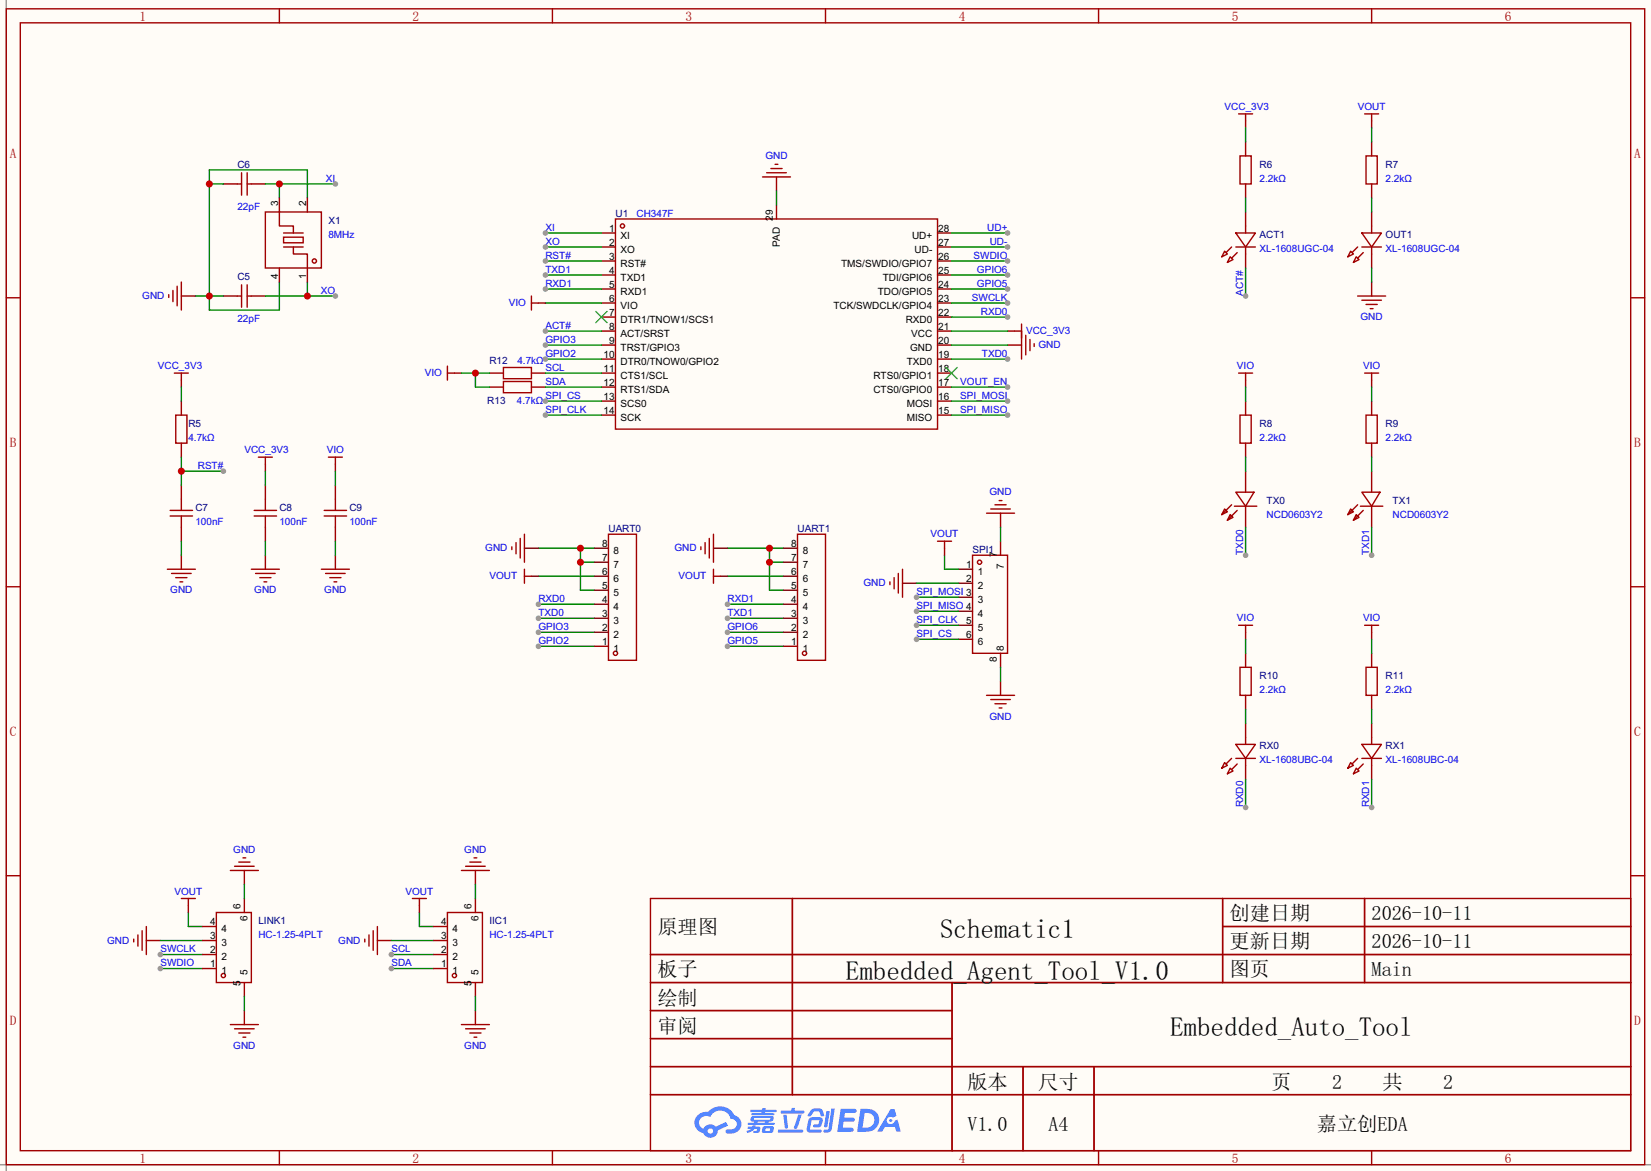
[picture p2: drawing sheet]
<svg xmlns="http://www.w3.org/2000/svg" width="299mm" height="212mm" viewBox="0 0 299 212" stroke-linecap="round" stroke-linejoin="round" font-family="sans-serif">
<path d="M0 0h299.5v212.3h-299.5z" fill="#fffcf7"/>
<path d="M1.1 0v212.3M0 211.1h299.5" fill="none" stroke="#999" stroke-width=".25"/>
<g fill="none" stroke="#a10000" stroke-width=".25">
<path d="M1.1 1.6h297.2v209.5h-297.2zM3.7 4.1h292.1v204.5h-292.1zM50.7 1.6v2.5M100.2 1.6v2.5M149.7 1.6v2.5M199.3 1.6v2.5M248.8 1.6v2.5M1.1 54h2.6M295.8 54h2.5M1.1 106.4h2.6M295.8 106.4h2.5M1.1 158.8h2.6"/>
<path d="M295.8 158.8h2.5M118 162.9h177.8v45.7h-177.8zM118 173h177.8M118 178.1h177.8M143.7 162.9v35.5M172.7 178.1v30.5M221.8 162.9v15.2M221.8 168h74M247.5 162.9v15.2M118 183.2h54.7M118 193.4h177.8M118 188.3h54.7"/>
<path d="M118 198.4h177.8M185.6 193.4v15.2M198.4 193.4v15.2M50.7 208.6v2.5M100.2 208.6v2.5M149.7 208.6v2.5M199.3 208.6v2.5M248.8 208.6v2.5"/>
</g>
<g fill="#5487ff">
<path d="M152.5 201h1.6a1.34 1.34 0 0 1 1.2 .2 .37 .37 0 0 1-.3 .6h-1.7l-.2 .8h1.6a.37 .37 0 0 1 .4 .4 .37 .37 0 0 1-.4 .4l-1.7-.1-.2 1.2h.8a1.26 1.26 0 0 1 1.2 .1 .36 .36 0 0 1-.3 .6h-2.6z"/>
<path d="M161.5 201.1h.8l.3 1.2-.6 .3a.72 .72 0 0 0-1.1 .2 .72 .72 0 0 0 .3 1 .72 .72 0 0 0 1-.4l.1-.2 .5-.2 .6 2.1h-.8l-.3-.8h-1.8l-.5 .8h-.9z"/>
<path d="M149.9 201.4h.6l-.4 2.7a.31 .31 0 0 1-.3 .3 .31 .31 0 0 1-.3-.3z"/>
<path d="M150.8 201h.6l-.5 3.7a.97 .97 0 0 1-1.5 .5l.1-.4h.6l.2-.2z"/>
<path d="M147.1 201.2l.5-.2h1.3l.3 .4 .3 .8-.1 .2h-.5l-.3-.9h-.8l-.2 .1-.6 .8-.5-.1v-.1z"/>
<path d="M146.8 202.8l.4-.2 1.5-.1a.69 .69 0 0 1 .5 .5 .69 .69 0 0 1-.1 .7 .74 .74 0 0 1-.8 .7h-.6a.27 .27 0 0 1-.2-.3 .27 .27 0 0 1 .3-.3h.6l.2-.7h-1.4l-.3 1.6 1.9 .1a.28 .28 0 0 1 .2 .3 .28 .28 0 0 1-.3 .2h-1.9l-.4-.2-.1-.5z"/>
<path d="M141.1 204.8h4.3a.28 .28 0 0 1 .3 .3 .28 .28 0 0 1-.3 .2h-4.2l-.1-.1z"/>
<path d="M144.8 202.1h.6l-.8 2.4a.3 .3 0 0 1-.4 .2 .3 .3 0 0 1-.2-.3z"/>
<path d="M142.1 202.1h.6l.2 2.2-.2 .3-.4-.2z"/>
<path d="M141.7 201.3h1.8l.2-.4h.5l-.1 .4h1.5a.27 .27 0 0 1 .3 .3 .27 .27 0 0 1-.3 .3h-3.8l-.2-.2z"/>
<path d="M135.7 204.2h.8v-.1l.6-.1-.1 .2 .8 .1a.7 .7 0 0 1-.5 1.1h-.6v-.4l.6-.1v-.2l-.4-.1a2.13 2.13 0 0 1-1.3 .8l-.2-.4 .8-.3h-.6z"/>
<path d="M136.1 201.2h2.1l.1-.3h.6l-.1 .3h1.9l.2 .2-.2 .2h-1.9l-.1 .2h1.6l.2 .2-.2 .2h-3.9l-.1-.4h1.8v-.2h-1.9l-.1-.1z"/>
<path d="M156.1 201l-.6 4.2h1.4a2.14 2.14 0 0 0 2.6-2.1 2.14 2.14 0 0 0-2.7-2.1zM156.8 201.7a1.37 1.37 0 0 1 1.8 1.2 1.37 1.37 0 0 1-1.5 1.5l-.7 .1z"/>
<path d="M136.3 202.5a.47 .47 0 0 0-.2 .6 .47 .47 0 0 0 .6 .2l.1 .3h-1.1l-.1 .3h4.7l.2-.1-.1-.2h-1l.1-.3a.6 .6 0 0 0 .7-.2 .6 .6 0 0 0 0-.7l-3.5-.1zM136.8 202.7h2.8l.1 .1-.1 .2h-2.8zM137.4 203.3h1.4l-.1 .3h-1.2z"/>
<path d="M138.4 204.3a.9 .9 0 0 0-.1 1.1 2.48 2.48 0 0 0 1.9-.2 .84 .84 0 0 0 0-1h-1.4zM138.9 204.6h.7l.1 .3-.2 .1h-.7z"/>
<path d="M126.6 202.1a1.91 1.91 0 0 0-.5 2 1.91 1.91 0 0 0 1.5 1.3 1.35 1.35 0 0 0 1.5 .9 1.35 1.35 0 0 0 1.1-1.4l1.9-.9-.4-.6-1.8 .9a1.41 1.41 0 0 0-2.3 .3 1.25 1.25 0 0 1-.6-1.7 1.25 1.25 0 0 1 1.8-.4 1.97 1.97 0 0 1 2-1.2 1.97 1.97 0 0 1 1.8 1.5 .96 .96 0 0 1 1 .9 .96 .96 0 0 1-.9 1h-.6a.39 .39 0 0 0-.5 .4 .39 .39 0 0 0 .4 .4 1.87 1.87 0 0 0 1.9-.5 1.87 1.87 0 0 0 .4-2l-.7-.7-.4-.1a2.86 2.86 0 0 0-4.8-.6h-.3a2.27 2.27 0 0 0-1.5 .5zM128.4 205.1a.5 .5 0 0 1 1 0 .5 .5 0 0 1-1 0z"/>
<circle cx="161.6" cy="203.1" r=".27"/>
</g>
<g fill="none" stroke="#a10000" stroke-width=".25">
<path d="M43.1 33.3h.7M43.8 31.3v4.1M44.8 31.3v4.1M44.8 33.3h.8M111.6 39.7h58.5v38.1h-58.5zM43.1 53.7h.7M43.8 51.6v4.1M44.8 51.6v4.1M44.8 53.7h.8"/>
<circle cx="112.9" cy="41" r=".38"/>
</g>
<g fill="none" stroke="#870000" stroke-width=".25">
<path d="M40.5 33.3h2.6M45.6 33.3h2.5M140.8 37.2v2.5M40.5 53.7h2.6M45.6 53.7h2.5M109.1 42.2h2.5M109.1 44.8h2.5M109.1 47.3h2.5M109.1 49.9h2.5M109.1 52.4h2.5M109.1 54.9h2.5M109.1 57.5h2.5"/>
<path d="M170.1 42.2h2.5M170.1 44.8h2.5M170.1 47.3h2.5M170.1 49.9h2.5M170.1 52.4h2.5M170.1 54.9h2.5M170.1 57.5h2.5M109.1 60h2.5M109.1 62.6h2.5M109.1 65.1h2.5M109.1 67.6h2.5M109.1 70.2h2.5"/>
<path d="M109.1 72.7h2.5M109.1 75.3h2.5M170.1 60h2.5M170.1 62.6h2.5M170.1 65.1h2.5M170.1 67.6h2.5M170.1 70.2h2.5M170.1 72.7h2.5M170.1 75.3h2.5"/>
</g>
<path d="M108.1 56.5l2 2M110.1 56.5l-2 2M171.6 66.6l2 2.1M173.6 66.6l-2 2.1" fill="none" stroke="#3c3" stroke-width=".25"/>
<path d="M48.1 33.3h12.7M50.7 33.3v2.6" fill="none" stroke="#008700" stroke-width=".25"/>
<circle cx="50.7" cy="33.3" r=".63" fill="#c00"/>
<circle cx="60.8" cy="33.3" r=".51" fill="#999"/>
<path d="M48.1 53.7h12.7M55.8 51.1v2.6" fill="none" stroke="#008700" stroke-width=".25"/>
<circle cx="55.8" cy="53.7" r=".63" fill="#c00"/>
<circle cx="60.8" cy="53.7" r=".51" fill="#999"/>
<path d="M38 33.3h2.5M55.8 35.9v-5.1h-17.8v25.4h12.7v-5.1M35.4 53.7h5.1" fill="none" stroke="#008700" stroke-width=".25"/>
<g fill="#c00">
<circle cx="38" cy="53.7" r=".63"/>
<circle cx="38" cy="33.3" r=".63"/>
</g>
<g fill="none" stroke="#870000" stroke-width=".25">
<path d="M32.9 53.7h2.5M32.9 72.7v2.6M88.8 67.6h2.5M88.8 70.2h2.5M96.4 67.6h2.5M96.4 70.2h2.5M182.8 62.6h2.5M32.9 80.3v2.6M32.9 88v2.5M32.9 95.6v2.5M48.1 88v2.5M48.1 95.6v2.5"/>
<path d="M60.8 88v2.5M60.8 95.6v2.5"/>
</g>
<g fill="none" stroke="#a10000" stroke-width=".25">
<path d="M30.6 53.4v.5M31.4 52.7v2M32.1 51.9v3.5M32.9 51.1v5.1M31.9 75.3h2v5h-2zM91.3 66.6h5.1v2.1h-5.1zM91.3 69.2h5.1v2h-5.1zM185.3 60v5.1M186.1 60.8v3.5M186.8 61.5v2.1M187.6 62.3v.5M30.9 92.5h4"/>
<path d="M30.9 93.5h4M32.9 90.5v2M32.9 93.5v2.1M46.1 92.5h4.1M46.1 93.5h4.1M48.1 90.5v2M48.1 93.5v2.1M58.8 92.5h4.1M58.8 93.5h4.1M60.8 90.5v2M60.8 93.5v2.1"/>
</g>
<path d="M32.9 82.9v5.1M32.9 85.4h7.6" fill="none" stroke="#008700" stroke-width=".25"/>
<circle cx="32.9" cy="85.4" r=".63" fill="#c00"/>
<circle cx="40.5" cy="85.4" r=".51" fill="#999"/>
<g fill="none" stroke="#870000" stroke-width=".25">
<path d="M225.9 21.9v1.3M32.9 68.9v1.3M182.8 60h1.2M48.1 84.1v1.3M181.5 98.1v2.6M32.9 100.7v2.5M48.1 100.7v2.5M60.8 100.7v2.5M163.7 105.7h2.5M173.9 105.7h2.5M173.9 103.2h2.5M173.9 108.3h2.5"/>
<path d="M173.9 110.8h2.5M173.9 113.4h2.5M173.9 115.9h2.5M181.5 118.4v2.6M26.5 170.5h2.6M68.5 170.5h2.5"/>
</g>
<g fill="none" stroke="#a10000" stroke-width=".25">
<path d="M224.7 20.6h2.5M225.9 20.6v1.3M185.3 58.7v2.6M31.6 67.6h2.6M32.9 67.6v1.3M184 60h1.3M46.9 82.9h2.5M48.1 82.9v1.2M30.4 103.2h5M31.1 104h3.6M31.9 104.7h2M32.6 105.5h.5"/>
<path d="M45.6 103.2h5.1M46.4 104h3.5M47.1 104.7h2M47.9 105.5h.5M58.3 103.2h5.1M59.1 104h3.5M59.8 104.7h2M60.6 105.5h.5M161.4 105.5v.5M162.2 104.7v2.1M162.9 104v3.5M163.7 103.2v5.1"/>
<path d="M176.4 100.7h6.4v17.7h-6.4zM24.3 170.3v.5M25 169.5v2M25.8 168.7v3.6M26.5 168v5M66.2 170.3v.5M66.9 169.5v2M67.7 168.7v3.6M68.5 168v5"/>
<circle cx="177.7" cy="101.9" r=".38"/>
</g>
<path d="M32.9 70.2v2.5M32.9 98.1v2.6M48.1 98.1v2.6M60.8 98.1v2.6M166.2 110.8h7.7" fill="none" stroke="#008700" stroke-width=".25"/>
<circle cx="166.2" cy="110.8" r=".51" fill="#999"/>
<path d="M71 175.6h7.6" fill="none" stroke="#008700" stroke-width=".25"/>
<circle cx="71" cy="175.6" r=".51" fill="#999"/>
<path d="M98.9 75.3h10.2M172.6 60h10.2" fill="none" stroke="#008700" stroke-width=".25"/>
<circle cx="98.9" cy="75.3" r=".51" fill="#999"/>
<path d="M172.6 54.9h10.2M98.9 70.2h10.2" fill="none" stroke="#008700" stroke-width=".25"/>
<circle cx="182.8" cy="54.9" r=".51" fill="#999"/>
<path d="M98.9 49.9h10.2" fill="none" stroke="#008700" stroke-width=".25"/>
<circle cx="98.9" cy="49.9" r=".51" fill="#999"/>
<path d="M29.1 175.6h7.6" fill="none" stroke="#008700" stroke-width=".25"/>
<circle cx="29.1" cy="175.6" r=".51" fill="#999"/>
<path d="M98.9 65.1h10.2" fill="none" stroke="#008700" stroke-width=".25"/>
<circle cx="98.9" cy="65.1" r=".51" fill="#999"/>
<path d="M98.9 54.9h10.2M172.6 65.1h10.2" fill="none" stroke="#008700" stroke-width=".25"/>
<circle cx="182.8" cy="65.1" r=".51" fill="#999"/>
<path d="M98.9 44.8h10.2" fill="none" stroke="#008700" stroke-width=".25"/>
<circle cx="98.9" cy="44.8" r=".51" fill="#999"/>
<path d="M98.9 60h10.2" fill="none" stroke="#008700" stroke-width=".25"/>
<circle cx="98.9" cy="60" r=".51" fill="#999"/>
<path d="M172.6 49.9h10.2" fill="none" stroke="#008700" stroke-width=".25"/>
<circle cx="182.8" cy="49.9" r=".51" fill="#999"/>
<path d="M172.6 44.8h10.2" fill="none" stroke="#008700" stroke-width=".25"/>
<circle cx="182.8" cy="44.8" r=".51" fill="#999"/>
<path d="M166.2 113.4h7.7" fill="none" stroke="#008700" stroke-width=".25"/>
<circle cx="166.2" cy="113.4" r=".51" fill="#999"/>
<path d="M172.6 70.2h10.2" fill="none" stroke="#008700" stroke-width=".25"/>
<circle cx="182.8" cy="70.2" r=".51" fill="#999"/>
<path d="M172.6 75.3h10.2" fill="none" stroke="#008700" stroke-width=".25"/>
<circle cx="182.8" cy="75.3" r=".51" fill="#999"/>
<path d="M71 173h7.6" fill="none" stroke="#008700" stroke-width=".25"/>
<circle cx="71" cy="173" r=".51" fill="#999"/>
<path d="M98.9 42.2h10.2" fill="none" stroke="#008700" stroke-width=".25"/>
<circle cx="98.9" cy="42.2" r=".51" fill="#999"/>
<path d="M98.9 47.3h10.2" fill="none" stroke="#008700" stroke-width=".25"/>
<circle cx="98.9" cy="47.3" r=".51" fill="#999"/>
<path d="M98.9 52.4h10.2" fill="none" stroke="#008700" stroke-width=".25"/>
<circle cx="98.9" cy="52.4" r=".51" fill="#999"/>
<path d="M29.1 173h7.6" fill="none" stroke="#008700" stroke-width=".25"/>
<circle cx="29.1" cy="173" r=".51" fill="#999"/>
<path d="M98.9 62.6h10.2" fill="none" stroke="#008700" stroke-width=".25"/>
<circle cx="98.9" cy="62.6" r=".51" fill="#999"/>
<path d="M98.9 67.6h10.2M98.9 72.7h10.2" fill="none" stroke="#008700" stroke-width=".25"/>
<circle cx="98.9" cy="72.7" r=".51" fill="#999"/>
<path d="M172.6 57.5h10.2M172.6 62.6h10.2" fill="none" stroke="#008700" stroke-width=".25"/>
<circle cx="182.8" cy="57.5" r=".51" fill="#999"/>
<path d="M172.6 52.4h10.2" fill="none" stroke="#008700" stroke-width=".25"/>
<circle cx="182.8" cy="52.4" r=".51" fill="#999"/>
<path d="M172.6 47.3h10.2" fill="none" stroke="#008700" stroke-width=".25"/>
<circle cx="182.8" cy="47.3" r=".51" fill="#999"/>
<path d="M166.2 115.9h7.7" fill="none" stroke="#008700" stroke-width=".25"/>
<circle cx="166.2" cy="115.9" r=".51" fill="#999"/>
<path d="M172.6 42.2h10.2" fill="none" stroke="#008700" stroke-width=".25"/>
<circle cx="182.8" cy="42.2" r=".51" fill="#999"/>
<path d="M166.2 108.3h7.7" fill="none" stroke="#008700" stroke-width=".25"/>
<circle cx="166.2" cy="108.3" r=".51" fill="#999"/>
<path d="M172.6 72.7h10.2" fill="none" stroke="#008700" stroke-width=".25"/>
<circle cx="182.8" cy="72.7" r=".51" fill="#999"/>
<path d="M140.8 32.1v2.5" fill="none" stroke="#870000" stroke-width=".25"/>
<path d="M138.3 32.1h5.1M139.1 31.3h3.5M139.8 30.6h2.1M140.6 29.8h.5" fill="none" stroke="#a10000" stroke-width=".25"/>
<path d="M140.8 34.6v2.6M132 99.4h10.1M139.6 99.4v7.6h2.5M97.7 104.5h10.1M132 104.5h10.1M139.6 101.9h2.5M166.2 105.7h7.7M171.3 100.7v2.5h2.6M29.1 170.5h7.6M34.2 165.4v2.6h2.5M71 170.5h7.6M76.1 165.4v2.6h2.5" fill="none" stroke="#008700" stroke-width=".25"/>
<g fill="#c00">
<circle cx="139.6" cy="101.9" r=".63"/>
<circle cx="139.6" cy="99.4" r=".63"/>
</g>
<path d="M97.7 99.4h10.1M105.3 99.4v7.6h2.5M105.3 101.9h2.5" fill="none" stroke="#008700" stroke-width=".25"/>
<g fill="#c00">
<circle cx="105.3" cy="99.4" r=".63"/>
<circle cx="105.3" cy="101.9" r=".63"/>
</g>
<path d="M132 114.6h10.1" fill="none" stroke="#008700" stroke-width=".25"/>
<circle cx="132" cy="114.6" r=".51" fill="#999"/>
<path d="M132 109.5h10.1" fill="none" stroke="#008700" stroke-width=".25"/>
<circle cx="132" cy="109.5" r=".51" fill="#999"/>
<path d="M97.7 114.6h10.1" fill="none" stroke="#008700" stroke-width=".25"/>
<circle cx="97.7" cy="114.6" r=".51" fill="#999"/>
<path d="M97.7 109.5h10.1" fill="none" stroke="#008700" stroke-width=".25"/>
<circle cx="97.7" cy="109.5" r=".51" fill="#999"/>
<path d="M132 117.2h10.1" fill="none" stroke="#008700" stroke-width=".25"/>
<circle cx="132" cy="117.2" r=".51" fill="#999"/>
<path d="M132 112.1h10.1" fill="none" stroke="#008700" stroke-width=".25"/>
<circle cx="132" cy="112.1" r=".51" fill="#999"/>
<path d="M97.7 112.1h10.1" fill="none" stroke="#008700" stroke-width=".25"/>
<circle cx="97.7" cy="112.1" r=".51" fill="#999"/>
<path d="M97.7 117.2h10.1" fill="none" stroke="#008700" stroke-width=".25"/>
<circle cx="97.7" cy="117.2" r=".51" fill="#999"/>
<g fill="none" stroke="#870000" stroke-width=".25">
<path d="M225.9 25.7v2.6M225.9 33.3v2.6M225.9 38.4v2.6M248.8 21.9v1.3M248.8 25.7v2.6M248.8 33.3v2.6M248.8 38.4v2.6M97.7 54.9h1.2M225.9 46v2.6M248.8 46v2.6M82.4 67.6h1.3M225.9 68.9v1.3"/>
<path d="M225.9 72.7v2.6M248.8 68.9v1.3M248.8 72.7v2.6M60.8 84.1v1.3M107.8 99.4h2.6M142.1 99.4h2.6M171.3 99.4v1.3M181.5 93v2.6M225.9 80.3v2.6M225.9 85.4v3.8M225.9 91.8v3.8M248.8 80.3v2.6"/>
<path d="M248.8 85.4v3.8M248.8 91.8v3.8M96.4 104.5h1.3M107.8 104.5h2.6M107.8 117.2h2.6M107.8 114.6h2.6M107.8 112.1h2.6M107.8 109.5h2.6M107.8 107h2.6M107.8 101.9h2.6M130.7 104.5h1.3M142.1 104.5h2.6"/>
<path d="M142.1 117.2h2.6M142.1 114.6h2.6M142.1 112.1h2.6M142.1 109.5h2.6M142.1 107h2.6M142.1 101.9h2.6M225.9 114.6v1.3M225.9 118.4v2.6M248.8 114.6v1.3M248.8 118.4v2.6M181.5 123.5v2.6M225.9 126.1v2.5"/>
<path d="M225.9 131.1v2.6M225.9 138.8v2.5M248.8 126.1v2.5M248.8 131.1v2.6M248.8 138.8v2.5M44.3 157.8v2.5M86.2 157.8v2.5M34.2 164.2v1.2M36.7 175.6h2.5M36.7 173h2.5M36.7 170.5h2.5M36.7 168h2.5"/>
<path d="M44.3 162.9v2.5M44.3 178.1v2.6M76.1 164.2v1.2M78.6 175.6h2.6M78.6 173h2.6M78.6 170.5h2.6M78.6 168h2.6M86.2 162.9v2.5M86.2 178.1v2.6M44.3 183.2v2.5M86.2 183.2v2.5"/>
</g>
<g fill="none" stroke="#a10000" stroke-width=".25">
<path d="M224.9 28.3h2v5h-2zM247.5 20.6h2.6M247.8 28.3h2v5h-2zM248.8 20.6v1.3M96.4 53.7v2.5M96.4 54.9h1.3M222.1 45.5l.5 .5-1 .6zM223.1 46.6l.5 .5-1 .5zM223.4 44.8l-1 1M224.2 42.2h3.5l-1.8 2.6zM224.2 44.8h3.5M224.4 45.8l-1 1"/>
<path d="M225.9 41v1.2M225.9 44.8v1.2M245 45.5l.5 .5-1 .6zM246 46.6l.5 .5-1 .5zM246.3 44.8l-1.1 1M247 42.2h3.6l-1.8 2.6zM247 44.8h3.6M247.3 45.8l-1 1M248.8 41v1.2M248.8 44.8v1.2M81.2 67.6h1.2M81.2 66.4v2.5"/>
<path d="M224.7 67.6h2.5M224.9 75.3h2v5h-2zM225.9 67.6v1.3M247.5 67.6h2.6M247.8 75.3h2v5h-2zM248.8 67.6v1.3M59.6 82.9h2.5M60.8 82.9v1.2M110.4 96.8h5v22.9h-5zM144.7 96.8h5v22.9h-5zM170.1 98.1h2.5M171.3 98.1v1.3"/>
<path d="M178.9 93h5.1M179.7 92.3h3.6M180.5 91.5h2M181.2 90.8h.5M222.1 92.3l.5 .5-1 .5zM223.1 93.3l.5 .5-1 .5zM223.4 91.5l-1.8 1.8M223.9 91.8h4.1M224.2 89.2h3.3l-1.6 2.6zM224.4 92.5l-1.8 1.8M245 92.3l.5 .5-1 .5zM246 93.3l.5 .5-1 .5z"/>
<path d="M246.3 91.5l-1.8 1.8M246.8 91.8h4M247 89.2h3.3l-1.5 2.6zM247.3 92.5l-1.8 1.8M95.1 103.2v2.5M95.1 104.5h1.3M129.4 104.5h1.3M129.4 103.2v2.5M224.7 113.4h2.5M225.9 113.4v1.2M247.5 113.4h2.6M248.8 113.4v1.2"/>
<path d="M178.9 126.1h5.1M179.7 126.8h3.6M180.5 127.6h2M181.2 128.3h.5M222.1 138.3l.5 .5-1 .5zM223.1 139.3l.5 .5-1 .5zM223.4 137.5l-1 1M224.2 134.9h3.5l-1.8 2.6zM224.2 137.5h3.5M224.4 138.5l-1 1M224.9 121h2v5.1h-2zM225.9 133.7v1.2"/>
<path d="M225.9 137.5v1.3M245 138.3l.5 .5-1 .5zM246 139.3l.5 .5-1 .5zM246.3 137.5l-1.1 1M247 134.9h3.6l-1.8 2.6zM247 137.5h3.6M247.3 138.5l-1 1M247.8 121h2v5.1h-2zM248.8 133.7v1.2M248.8 137.5v1.3M41.8 157.8h5.1M42.5 157h3.6"/>
<path d="M43.3 156.3h2M44.1 155.5h.5M83.7 157.8h5.1M84.5 157h3.5M85.2 156.3h2M86 155.5h.5M32.9 162.9h2.5M34.2 162.9v1.3M39.2 165.4h6.4v12.7h-6.4zM74.8 162.9h2.5M76.1 162.9v1.3M81.2 165.4h6.3v12.7h-6.3z"/>
<path d="M41.8 185.7h5.1M42.5 186.5h3.6M43.3 187.3h2M44.1 188h.5M83.7 185.7h5.1M84.5 186.5h3.5M85.2 187.3h2M86 188h.5"/>
<circle cx="111.6" cy="118.4" r=".38"/>
<circle cx="145.9" cy="118.4" r=".38"/>
<circle cx="40.5" cy="176.9" r=".38"/>
<circle cx="82.4" cy="176.9" r=".38"/>
</g>
<path d="M83.7 67.6h5.1M86.2 67.6v2.6h2.6M48.1 85.4v2.6M60.8 85.4v2.6M181.5 95.6v2.5M181.5 121v2.5M44.3 160.3v2.6M86.2 160.3v2.6M44.3 180.7v2.5M86.2 180.7v2.5" fill="none" stroke="#008700" stroke-width=".25"/>
<circle cx="86.2" cy="67.6" r=".63" fill="#c00"/>
<path d="M225.9 23.2v2.5M225.9 35.9v2.5M248.8 23.2v2.5M225.9 48.6v5.1" fill="none" stroke="#008700" stroke-width=".25"/>
<circle cx="225.9" cy="53.7" r=".51" fill="#999"/>
<path d="M248.8 35.9v2.5M248.8 48.6v2.5M225.9 70.2v2.5M248.8 70.2v2.5M225.9 82.9v2.5M225.9 115.9v2.5M248.8 115.9v2.5M225.9 141.3v5.1" fill="none" stroke="#008700" stroke-width=".25"/>
<path d="M248.8 51.1v2.6" fill="none" stroke="#870000" stroke-width=".25"/>
<path d="M246.3 53.7h5M247 54.4h3.6M247.8 55.2h2M248.5 56h.5" fill="none" stroke="#a10000" stroke-width=".25"/>
<circle cx="225.9" cy="146.4" r=".51" fill="#999"/>
<path d="M225.9 95.6v5.1" fill="none" stroke="#008700" stroke-width=".25"/>
<circle cx="225.9" cy="100.7" r=".51" fill="#999"/>
<path d="M248.8 82.9v2.5M248.8 141.3v5.1" fill="none" stroke="#008700" stroke-width=".25"/>
<circle cx="248.8" cy="146.4" r=".51" fill="#999"/>
<path d="M248.8 95.6v5.1" fill="none" stroke="#008700" stroke-width=".25"/>
<circle cx="248.8" cy="100.7" r=".51" fill="#999"/>
<path d="M225.9 128.6v2.5M248.8 128.6v2.5" fill="none" stroke="#008700" stroke-width=".25"/>
<path d="M50.7 35.9v2.5M55.8 35.9v2.5M50.7 48.6v2.5M55.8 48.6v2.5M95.1 99.4h2.6M129.4 99.4h2.6" fill="none" stroke="#870000" stroke-width=".25"/>
<g fill="none" stroke="#a10000" stroke-width=".25">
<path d="M48.1 38.4h10.2v10.2h-10.2zM50.7 38.4v2.6h2.5v1.2M51.4 43h3.6v1h-3.6zM51.4 44.8h3.6M51.4 42.2h3.6M53.2 44.8v1.2h2.6v2.6M92.8 99.1v.5M93.6 98.4v2M94.4 97.6v3.6M95.1 96.8v5.1M127.1 99.1v.5M127.9 98.4v2"/>
<path d="M128.7 97.6v3.6M129.4 96.8v5.1"/>
<circle cx="57" cy="47.3" r=".38"/>
</g>
<g font-size="4.9">
<text x="170.5" y="170">Schematic1</text>
<text x="153.4" y="177.6">Embedded_Agent_Tool_V1.0</text>
<text x="212.3" y="187.8">Embedded_Auto_Tool</text>
</g>
<g font-size="3.7">
<text x="223" y="166.9">创建日期</text>
<text x="248.8" y="166.9">2026-10-11</text>
<text x="119.3" y="169.4">原理图</text>
<text x="223" y="171.9">更新日期</text>
<text x="248.8" y="171.9">2026-10-11</text>
<text x="119.3" y="177">板子</text>
<text x="223" y="177">图页</text>
<text x="248.8" y="177">Main</text>
<text x="119.3" y="182.1">绘制</text>
<text x="119.3" y="187.2">审阅</text>
<text x="175.5" y="197.3">版本</text>
<text x="188.3" y="197.3">尺寸</text>
<text x="230.6" y="197.3">页</text>
<text x="241.6" y="197.3">2</text>
<text x="250.8" y="197.3">共</text>
<text x="261.8" y="197.3">2</text>
<text x="175.5" y="205">V1.0</text>
<text x="190.2" y="205">A4</text>
<text x="238.9" y="205">嘉立创EDA</text>
</g>
<g font-size="2.4" fill="#a00000">
<text x="25.3" y="3.7">1</text>
<text x="74.8" y="3.7">2</text>
<text x="124.4" y="3.7">3</text>
<text x="173.9" y="3.7">4</text>
<text x="223.4" y="3.7">5</text>
<text x="272.9" y="3.7">6</text>
<text x="1.8" y="28.7">A</text>
<text x="296.4" y="28.7">A</text>
<text x="1.8" y="81.1">B</text>
<text x="296.4" y="81.1">B</text>
<text x="1.8" y="133.4">C</text>
<text x="296.4" y="133.4">C</text>
<text x="1.8" y="185.8">D</text>
<text x="296.4" y="185.8">D</text>
<text x="25.3" y="210.8">1</text>
<text x="74.8" y="210.8">2</text>
<text x="124.4" y="210.8">3</text>
<text x="173.9" y="210.8">4</text>
<text x="223.4" y="210.8">5</text>
<text x="272.9" y="210.8">6</text>
</g>
<g font-size="1.8" fill="#00f">
<text x="222.1" y="20">VCC_3V3</text>
<text x="246.3" y="20">VOUT</text>
<text x="138.8" y="28.9">GND</text>
<text x="59.1" y="32.9">XI</text>
<text x="228.5" y="32.9">2.2kΩ</text>
<text x="251.3" y="32.9">2.2kΩ</text>
<text x="43.1" y="38">22pF</text>
<text x="98.9" y="41.8">XI</text>
<text x="115.4" y="39.3">CH347F</text>
<text x="179.1" y="41.8">UD+</text>
<text x="59.6" y="43.1">8MHz</text>
<text x="98.9" y="44.3">XO</text>
<text x="98.9" y="46.9">RST#</text>
<text x="176.6" y="46.9">SWDIO</text>
<text x="179.5" y="44.3">UD-</text>
<text x="228.5" y="45.6">XL-1608UGC-04</text>
<text x="251.3" y="45.6">XL-1608UGC-04</text>
<text x="58.2" y="53.2">XO</text>
<text x="98.9" y="49.4">TXD1</text>
<text x="98.9" y="52">RXD1</text>
<text x="177.2" y="49.4">GPIO6</text>
<text x="177.2" y="52">GPIO5</text>
<text x="225.5" y="53.7" transform="rotate(-90 225.5 53.7)">ACT#</text>
<text x="25.8" y="54.3">GND</text>
<text x="43.1" y="58.3">22pF</text>
<text x="92.3" y="55.5">VIO</text>
<text x="98.9" y="59.6">ACT#</text>
<text x="176.3" y="54.5">SWCLK</text>
<text x="177.9" y="57">RXD0</text>
<text x="246.8" y="58.1">GND</text>
<text x="93.9" y="65.9">4.7kΩ</text>
<text x="98.9" y="64.7">GPIO2</text>
<text x="98.9" y="62.1">GPIO3</text>
<text x="178.1" y="64.7">TXD0</text>
<text x="186.1" y="60.6">VCC_3V3</text>
<text x="188.4" y="63.1">GND</text>
<text x="28.6" y="67">VCC_3V3</text>
<text x="77.1" y="68.2">VIO</text>
<text x="98.9" y="69.7">SDA</text>
<text x="98.9" y="67.2">SCL</text>
<text x="174.2" y="69.7">VOUT_EN</text>
<text x="224.4" y="67">VIO</text>
<text x="247.2" y="67">VIO</text>
<text x="93.8" y="73.3">4.7kΩ</text>
<text x="98.9" y="74.8">SPI_CLK</text>
<text x="98.9" y="72.3">SPI_CS</text>
<text x="174.2" y="74.8">SPI_MISO</text>
<text x="174.2" y="72.3">SPI_MOSI</text>
<text x="34.2" y="79.9">4.7kΩ</text>
<text x="44.3" y="82.2">VCC_3V3</text>
<text x="59.3" y="82.2">VIO</text>
<text x="228.5" y="79.9">2.2kΩ</text>
<text x="251.3" y="79.9">2.2kΩ</text>
<text x="35.9" y="85">RST#</text>
<text x="179.5" y="89.8">GND</text>
<text x="35.4" y="95.1">100nF</text>
<text x="50.7" y="95.1">100nF</text>
<text x="63.4" y="95.1">100nF</text>
<text x="229.7" y="93.9">NCD0603Y2</text>
<text x="252.6" y="93.9">NCD0603Y2</text>
<text x="88" y="100">GND</text>
<text x="122.3" y="100">GND</text>
<text x="168.8" y="97.4">VOUT</text>
<text x="225.5" y="100.7" transform="rotate(-90 225.5 100.7)">TXD0</text>
<text x="248.4" y="100.7" transform="rotate(-90 248.4 100.7)">TXD1</text>
<text x="30.9" y="107.6">GND</text>
<text x="46.1" y="107.6">GND</text>
<text x="58.8" y="107.6">GND</text>
<text x="88.8" y="105.1">VOUT</text>
<text x="123.1" y="105.1">VOUT</text>
<text x="156.6" y="106.3">GND</text>
<text x="166.2" y="107.8">SPI_MOSI 3</text>
<text x="97.7" y="109.1">RXD0</text>
<text x="97.7" y="111.7">TXD0</text>
<text x="132" y="109.1">RXD1</text>
<text x="132" y="111.7">TXD1</text>
<text x="166.2" y="110.4">SPI_MISO 4</text>
<text x="166.2" y="112.9">SPI_CLK</text>
<text x="224.4" y="112.7">VIO</text>
<text x="247.2" y="112.7">VIO</text>
<text x="97.7" y="114.2">GPIO3</text>
<text x="97.7" y="116.7">GPIO2</text>
<text x="132" y="114.2">GPIO6</text>
<text x="132" y="116.7">GPIO5</text>
<text x="166.2" y="115.5">SPI_CS</text>
<text x="228.5" y="125.6">2.2kΩ</text>
<text x="251.3" y="125.6">2.2kΩ</text>
<text x="179.5" y="130.5">GND</text>
<text x="228.5" y="138.3">XL-1608UBC-04</text>
<text x="251.3" y="138.3">XL-1608UBC-04</text>
<text x="225.5" y="146.4" transform="rotate(-90 225.5 146.4)">RXD0</text>
<text x="248.4" y="146.4" transform="rotate(-90 248.4 146.4)">RXD1</text>
<text x="42.3" y="154.6">GND</text>
<text x="84.2" y="154.6">GND</text>
<text x="31.6" y="162.2">VOUT</text>
<text x="73.6" y="162.2">VOUT</text>
<text x="19.4" y="171.1">GND</text>
<text x="29.1" y="172.6">SWCLK</text>
<text x="46.9" y="170.1">HC-1.25-4PLT</text>
<text x="61.4" y="171.1">GND</text>
<text x="71" y="172.6">SCL</text>
<text x="88.8" y="170.1">HC-1.25-4PLT</text>
<text x="29.1" y="175.2">SWDIO</text>
<text x="71" y="175.2">SDA</text>
<text x="42.3" y="190.1">GND</text>
<text x="84.2" y="190.1">GND</text>
</g>
<g font-size="1.8" fill="#000080">
<text x="43.1" y="30.4">C6</text>
<text x="228.5" y="30.4">R6</text>
<text x="251.3" y="30.4">R7</text>
<text x="59.6" y="40.5">X1</text>
<text x="111.6" y="39.3">U1</text>
<text x="228.5" y="43.1">ACT1</text>
<text x="251.3" y="43.1">OUT1</text>
<text x="43.1" y="50.7">C5</text>
<text x="88.8" y="65.9">R12</text>
<text x="34.2" y="77.4">R5</text>
<text x="88.4" y="73.3">R13</text>
<text x="228.5" y="77.4">R8</text>
<text x="251.3" y="77.4">R9</text>
<text x="35.4" y="92.6">C7</text>
<text x="50.7" y="92.6">C8</text>
<text x="63.4" y="92.6">C9</text>
<text x="229.7" y="91.3">TX0</text>
<text x="252.6" y="91.3">TX1</text>
<text x="110.4" y="96.4">UART0</text>
<text x="144.7" y="96.4">UART1</text>
<text x="176.4" y="100.2">SPI1</text>
<text x="228.5" y="123.1">R10</text>
<text x="251.3" y="123.1">R11</text>
<text x="228.5" y="135.8">RX0</text>
<text x="251.3" y="135.8">RX1</text>
<text x="46.9" y="167.5">LINK1</text>
<text x="88.8" y="167.5">IIC1</text>
</g>
<g font-size="1.8">
<text x="50.5" y="37.4" transform="rotate(-90 50.5 37.4)">3</text>
<text x="55.5" y="37.4" transform="rotate(-90 55.5 37.4)">2</text>
<text x="140.2" y="40.1" transform="rotate(-90 140.2 40.1)">29</text>
<text x="110.5" y="42">1</text>
<text x="110.5" y="44.6">2</text>
<text x="110.5" y="47.1">3</text>
<text x="112.6" y="43.3">XI</text>
<text x="112.6" y="45.8">XO</text>
<text x="141.4" y="44.9" transform="rotate(-90 141.4 44.9)">PAD</text>
<text x="165.4" y="43.3">UD+</text>
<text x="165.9" y="45.8">UD-</text>
<text x="170.2" y="47.1">26</text>
<text x="170.2" y="44.6">27</text>
<text x="170.2" y="42">28</text>
<text x="50.5" y="50.6" transform="rotate(-90 50.5 50.6)">4</text>
<text x="55.5" y="50.6" transform="rotate(-90 55.5 50.6)">1</text>
<text x="110.5" y="49.7">4</text>
<text x="110.5" y="52.2">5</text>
<text x="112.6" y="48.4">RST#</text>
<text x="112.6" y="50.9">TXD1</text>
<text x="112.6" y="53.5">RXD1</text>
<text x="152.6" y="48.4">TMS/SWDIO/GPIO7</text>
<text x="159.2" y="53.5">TDO/GPIO5</text>
<text x="160.1" y="50.9">TDI/GPIO6</text>
<text x="170.2" y="52.2">24</text>
<text x="170.2" y="49.7">25</text>
<text x="110.5" y="54.7">6</text>
<text x="110.5" y="57.3">7</text>
<text x="110.5" y="59.8">8</text>
<text x="112.6" y="56">VIO</text>
<text x="112.6" y="58.5">DTR1/TNOW1/SCS1</text>
<text x="151.2" y="56">TCK/SWDCLK/GPIO4</text>
<text x="164.3" y="58.5">RXD0</text>
<text x="170.2" y="59.8">21</text>
<text x="170.2" y="57.3">22</text>
<text x="170.2" y="54.7">23</text>
<text x="109.5" y="64.9">10</text>
<text x="110.5" y="62.4">9</text>
<text x="112.6" y="61.1">ACT/SRST</text>
<text x="112.6" y="63.6">TRST/GPIO3</text>
<text x="165.1" y="63.6">GND</text>
<text x="165.3" y="61.1">VCC</text>
<text x="170.2" y="64.9">19</text>
<text x="170.2" y="62.4">20</text>
<text x="109.5" y="67.4">11</text>
<text x="109.5" y="70">12</text>
<text x="112.6" y="66.2">DTR0/TNOW0/GPIO2</text>
<text x="112.6" y="68.7">CTS1/SCL</text>
<text x="112.6" y="71.2">RTS1/SDA</text>
<text x="158.4" y="71.2">CTS0/GPIO0</text>
<text x="158.4" y="68.7">RTS0/GPIO1</text>
<text x="164.5" y="66.2">TXD0</text>
<text x="170.2" y="70">17</text>
<text x="170.2" y="67.4">18</text>
<text x="109.5" y="72.5">13</text>
<text x="109.5" y="75.1">14</text>
<text x="112.6" y="73.8">SCS0</text>
<text x="112.6" y="76.3">SCK</text>
<text x="164.5" y="76.3">MISO</text>
<text x="164.5" y="73.8">MOSI</text>
<text x="170.2" y="75.1">15</text>
<text x="170.2" y="72.5">16</text>
<text x="109.2" y="101.7">7</text>
<text x="109.2" y="99.2">8</text>
<text x="111.3" y="100.5">8</text>
<text x="143.5" y="101.7">7</text>
<text x="143.5" y="99.2">8</text>
<text x="145.6" y="100.5">8</text>
<text x="180.8" y="101" transform="rotate(-90 180.8 101)">7</text>
<text x="109.2" y="106.8">5</text>
<text x="109.2" y="104.3">6</text>
<text x="111.3" y="105.5">6</text>
<text x="111.3" y="103">7</text>
<text x="143.5" y="106.8">5</text>
<text x="143.5" y="104.3">6</text>
<text x="145.6" y="105.5">6</text>
<text x="145.6" y="103">7</text>
<text x="175.3" y="103">1</text>
<text x="175.3" y="105.5">2</text>
<text x="177.3" y="104.3">1</text>
<text x="177.3" y="106.8">2</text>
<text x="182.1" y="103.1" transform="rotate(-90 182.1 103.1)">7</text>
<text x="109.2" y="111.9">3</text>
<text x="109.2" y="109.3">4</text>
<text x="111.3" y="113.2">3</text>
<text x="111.3" y="110.6">4</text>
<text x="111.3" y="108.1">5</text>
<text x="143.5" y="111.9">3</text>
<text x="143.5" y="109.3">4</text>
<text x="145.6" y="113.2">3</text>
<text x="145.6" y="110.6">4</text>
<text x="145.6" y="108.1">5</text>
<text x="175.3" y="113.2">5</text>
<text x="177.3" y="109.3">3</text>
<text x="177.3" y="111.9">4</text>
<text x="109.2" y="117">1</text>
<text x="109.2" y="114.4">2</text>
<text x="111.3" y="118.2">1</text>
<text x="111.3" y="115.7">2</text>
<text x="143.5" y="117">1</text>
<text x="143.5" y="114.4">2</text>
<text x="145.6" y="118.2">1</text>
<text x="145.6" y="115.7">2</text>
<text x="175.3" y="115.7">6</text>
<text x="177.3" y="114.4">5</text>
<text x="177.3" y="117">6</text>
<text x="182.1" y="118" transform="rotate(-90 182.1 118)">8</text>
<text x="180.8" y="120.1" transform="rotate(-90 180.8 120.1)">8</text>
<text x="38.1" y="167.8">4</text>
<text x="43.6" y="164.8" transform="rotate(-90 43.6 164.8)">6</text>
<text x="44.9" y="166.9" transform="rotate(-90 44.9 166.9)">6</text>
<text x="80" y="167.8">4</text>
<text x="85.5" y="164.8" transform="rotate(-90 85.5 164.8)">6</text>
<text x="86.8" y="166.9" transform="rotate(-90 86.8 166.9)">6</text>
<text x="38.1" y="172.8">2</text>
<text x="38.1" y="170.3">3</text>
<text x="40.2" y="171.6">3</text>
<text x="40.2" y="169">4</text>
<text x="80" y="172.8">2</text>
<text x="80" y="170.3">3</text>
<text x="82.1" y="171.6">3</text>
<text x="82.1" y="169">4</text>
<text x="38.1" y="175.4">1</text>
<text x="40.2" y="176.7">1</text>
<text x="40.2" y="174.1">2</text>
<text x="43.6" y="178.8" transform="rotate(-90 43.6 178.8)">5</text>
<text x="44.9" y="176.7" transform="rotate(-90 44.9 176.7)">5</text>
<text x="80" y="175.4">1</text>
<text x="82.1" y="176.7">1</text>
<text x="82.1" y="174.1">2</text>
<text x="85.5" y="178.8" transform="rotate(-90 85.5 178.8)">5</text>
<text x="86.8" y="176.7" transform="rotate(-90 86.8 176.7)">5</text>
</g>
</svg>
